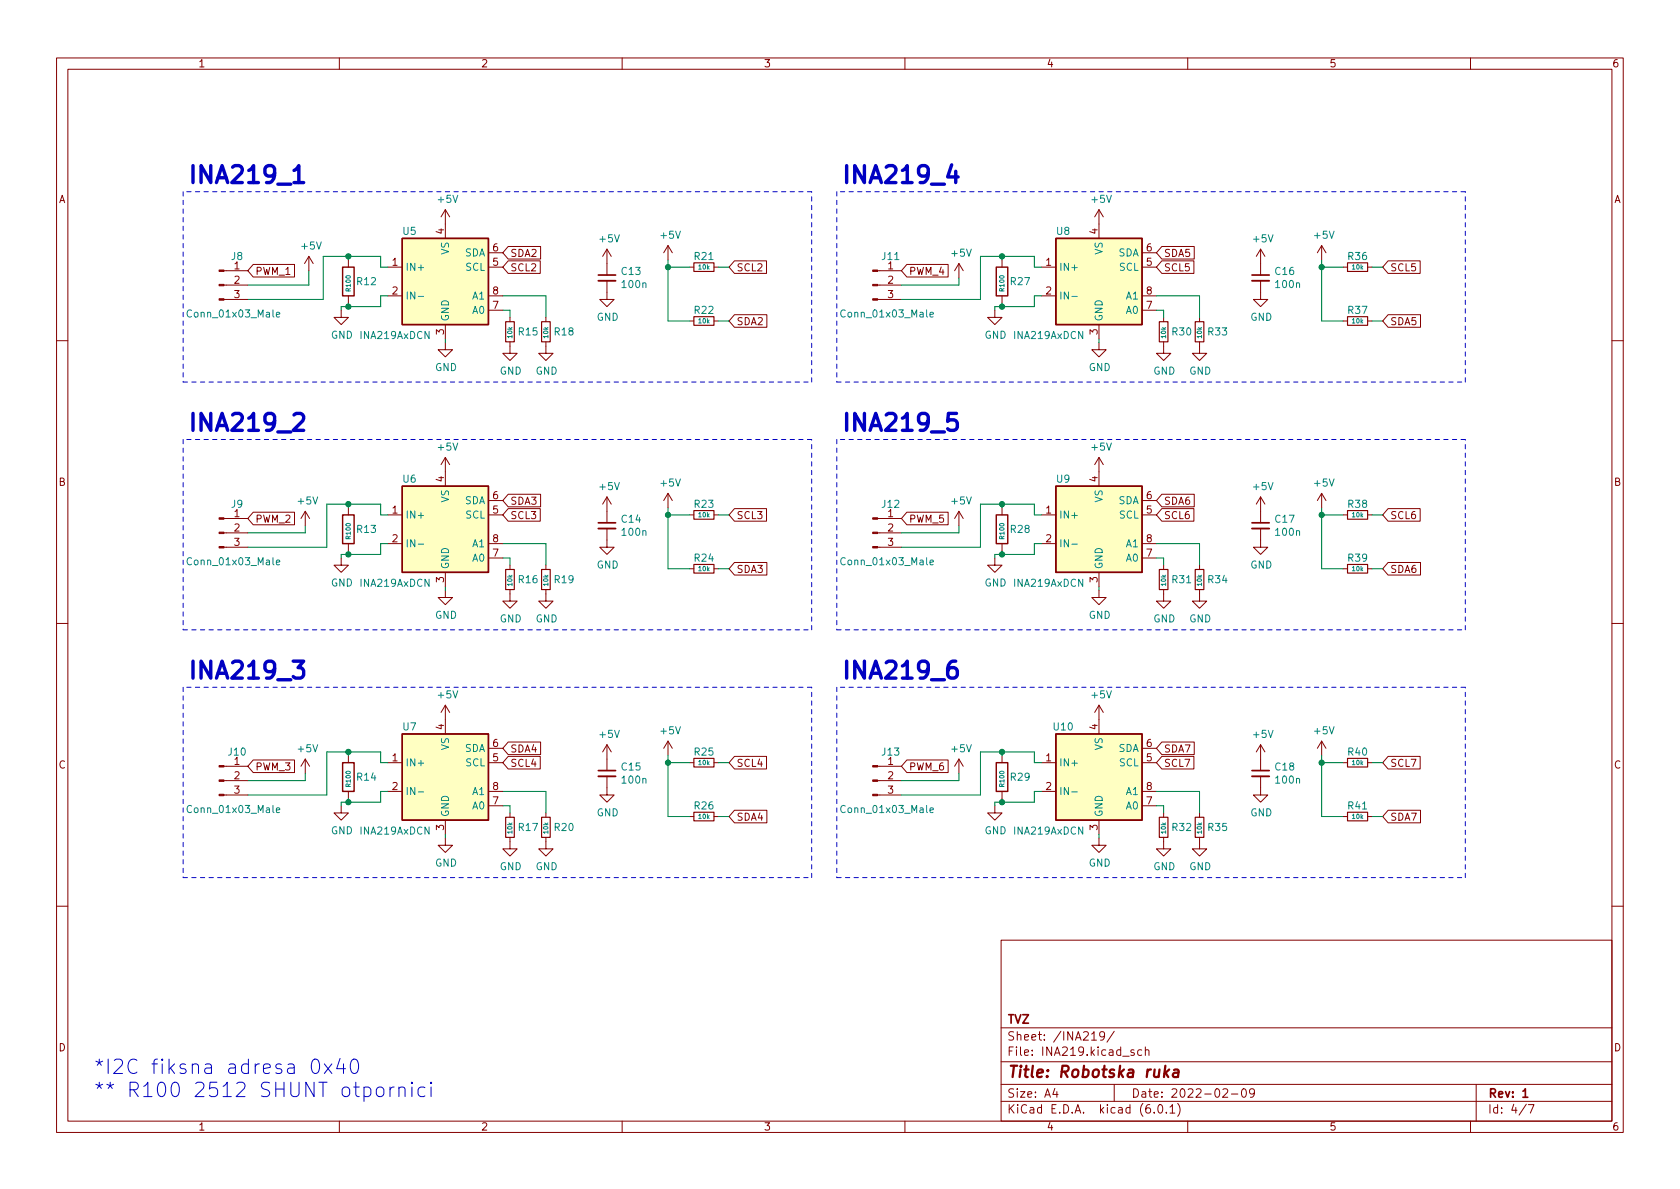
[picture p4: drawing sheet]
<svg xmlns="http://www.w3.org/2000/svg" width="297mm" height="210mm" viewBox="0 0 297 210" stroke-linecap="round" stroke-linejoin="round" font-family="sans-serif">
<g fill="none" stroke="#840000" stroke-width=".18">
<path d="M10 10.2h277v190.1h-277zM12 12.2h273v186.1h-273zM60 10.2v2M110 10.2v2M160 10.2v2M210 10.2v2M260 10.2v2M78.7 37.1v5.1M78.7 37.1l-.7 1.2M78.7 37.1l.8 1.2M194.3 37.1v5.1M194.3 37.1l-.8 1.2"/>
<path d="M194.3 37.1l.8 1.2M39.6 53h4.2M39.6 50.4h4.2M39.6 47.9h4.2M44.8 46.8h7.3v2.2h-7.3l-1-1.1zM54.6 45.3l-.8 1.3M54.6 45.3v2.6M54.6 45.3l.8 1.3M60.3 54.9v1.2h1.3l-1.3 1.3-1.2-1.3h1.2M61.6 46v1.2M61.6 52.3v1.3M68.6 47.2h2.5"/>
<path d="M68.6 52.3h2.5M78.7 57.4v2.5M86.4 47.2h2.5M86.4 52.3h2.5M86.4 44.7h2.5M86.4 54.9h2.5M89.9 43.6h5.7v2.2h-5.7l-1-1.1zM89.9 46.1h5.6v2.2h-5.6l-1-1.1zM90.2 56.1v.8M96.5 56.1v.8M107.3 49.7v3.3h1.3l-1.3 1.2-1.3-1.2h1.3M107.3 44.1v4.5"/>
<path d="M107.3 44.1l-.7 1.2M107.3 44.1l.8 1.2M118.1 43.4v2.6M118.1 43.4l-.8 1.3M118.1 43.4l.8 1.3M121.9 56.8h.8M121.9 47.2h.8M126.2 56.8h.8M126.2 47.2h.8M129.9 46.1h5.6v2.2h-5.6l-1-1.1zM129.9 55.7h5.7v2.2h-5.7l-1-1.1zM155.2 53h4.2"/>
<path d="M155.2 50.4h4.2M155.2 47.9h4.2M160.3 46.8h7.3v2.2h-7.3l-.9-1.1zM169.5 46.6v2.5M169.5 46.6l-.7 1.3M169.5 46.6l.8 1.3M175.9 54.9v1.2h1.3l-1.3 1.3-1.3-1.3h1.3M177.2 46v1.2M177.2 52.3v1.3M184.1 47.2h2.6M184.1 52.3h2.6M194.3 57.4v2.5"/>
<path d="M201.9 47.2h2.6M201.9 52.3h2.6M201.9 44.7h2.6M201.9 54.9h2.6M205.4 46.1h5.7v2.2h-5.7l-.9-1.1zM205.4 43.6h5.8v2.2h-5.8l-.9-1.1zM205.7 56.1v.8M212.1 56.1v.8M222.9 49.7v3.3h1.3l-1.3 1.2-1.3-1.2h1.3M222.9 44.1v4.5M222.9 44.1l-.8 1.2M222.9 44.1l.7 1.2"/>
<path d="M233.7 43.4v2.6M233.7 43.4l-.8 1.3M233.7 43.4l.7 1.3M237.5 56.8h.8M237.5 47.2h.8M241.8 56.8h.8M241.8 47.2h.8M245.4 46.1h5.7v2.2h-5.7l-.9-1.1zM245.4 55.7h5.8v2.2h-5.8l-.9-1.1zM10 60.2h2M78.7 60.6v1.2h1.3l-1.3 1.3-1.2-1.3h1.2M90.2 60.4v2.1h1.2l-1.2 1.2-1.3-1.2h1.3"/>
<path d="M96.5 60.4v2.1h1.3l-1.3 1.2-1.3-1.2h1.3M194.3 60.6v1.2h1.3l-1.3 1.3-1.3-1.3h1.3M205.7 60.4v2.1h1.3l-1.3 1.2-1.2-1.2h1.2M212.1 60.4v2.1h1.3l-1.3 1.2-1.3-1.2h1.3M285 60.2h2M39.6 96.8h4.2M39.6 94.2h4.2M39.6 91.7h4.2M44.8 90.6h7.3v2.2h-7.3l-1-1.1zM54 90.4v2.6M54 90.4l-.8 1.3M54 90.4l.7 1.3"/>
<path d="M60.3 98.7v1.2h1.3l-1.3 1.3-1.2-1.3h1.2M61.6 89.8v1.3M61.6 96.1v1.3M68.6 91.1h2.5M68.6 96.1h2.5M78.7 80.9v5.1M78.7 80.9l-.7 1.3M78.7 80.9l.8 1.3M86.4 91.1h2.5M86.4 96.1h2.5M86.4 88.5h2.5M86.4 98.7h2.5"/>
<path d="M89.9 89.9h5.6v2.3h-5.6l-1-1.1zM89.9 87.4h5.7v2.2h-5.7l-1-1.1zM90.2 99.9v.8M96.5 99.9v.8M107.3 93.5v3.3h1.3l-1.3 1.2-1.3-1.2h1.3M107.3 87.9v4.6M107.3 87.9l-.7 1.2M107.3 87.9l.8 1.2M118.1 87.2l-.8 1.3M118.1 87.2v2.6M118.1 87.2l.8 1.3M121.9 91.1h.8"/>
<path d="M126.2 91.1h.8M129.9 89.9h5.6v2.3h-5.6l-1-1.1zM129.9 99.5h5.7v2.2h-5.7l-1-1.1zM155.2 96.8h4.2M155.2 94.2h4.2M155.2 91.7h4.2M160.3 90.6h7.3v2.2h-7.3l-.9-1.1zM169.5 90.4v2.6M169.5 90.4l-.7 1.3M169.5 90.4l.8 1.3M175.9 98.7v1.2h1.3l-1.3 1.3-1.3-1.3h1.3M177.2 89.8v1.3"/>
<path d="M177.2 96.1v1.3M184.1 91.1h2.6M184.1 96.1h2.6M194.3 80.9v5.1M194.3 80.9l-.8 1.3M194.3 80.9l.8 1.3M201.9 91.1h2.6M201.9 96.1h2.6M201.9 88.5h2.6M201.9 98.7h2.6M205.4 87.4h5.8v2.2h-5.8l-.9-1.1zM205.4 89.9h5.7v2.3h-5.7l-.9-1.1z"/>
<path d="M205.7 99.9v.8M212.1 99.9v.8M222.9 93.5v3.3h1.3l-1.3 1.2-1.3-1.2h1.3M222.9 87.9l-.8 1.2M222.9 87.9v4.6M222.9 87.9l.7 1.2M233.7 87.2l-.8 1.3M233.7 87.2v2.6M233.7 87.2l.7 1.3M237.5 91.1h.8M241.8 91.1h.8M245.4 89.9h5.7v2.3h-5.7l-.9-1.1z"/>
<path d="M245.4 99.5h5.8v2.2h-5.8l-.9-1.1zM10 110.2h2M78.7 104.4v1.3h1.3l-1.3 1.2-1.2-1.2h1.2M78.7 101.2v2.6M90.2 104.3v2h1.2l-1.2 1.3-1.3-1.3h1.3M96.5 104.3v2h1.3l-1.3 1.3-1.3-1.3h1.3M121.9 100.6h.8M126.2 100.6h.8M194.3 104.4v1.3h1.3l-1.3 1.2-1.3-1.2h1.3M194.3 101.2v2.6M205.7 104.3v2h1.3l-1.3 1.3-1.2-1.3h1.2M212.1 104.3v2h1.3l-1.3 1.3-1.3-1.3h1.3"/>
<path d="M237.5 100.6h.8M241.8 100.6h.8M285 110.2h2M39.6 138h4.2M39.6 135.5h4.2M44.8 134.4h7.3v2.2h-7.3l-1-1.1zM54 134.2l-.8 1.3M54 134.2v2.6M54 134.2l.7 1.3M61.6 133.6v1.3M61.6 139.9v1.3M68.6 134.9h2.5"/>
<path d="M68.6 139.9h2.5M78.7 124.7v5.1M78.7 124.7l-.7 1.3M78.7 124.7l.8 1.3M86.4 134.9h2.5M86.4 139.9h2.5M86.4 132.3h2.5M89.9 131.2h5.7v2.2h-5.7l-1-1.1zM89.9 133.8h5.6v2.2h-5.6l-1-1.1zM107.3 137.3v3.3h1.3l-1.3 1.3-1.3-1.3h1.3M107.3 131.7v4.6M107.3 131.7l-.7 1.3"/>
<path d="M107.3 131.7l.8 1.3M118.1 131.1v2.5M118.1 131.1l-.8 1.2M118.1 131.1l.8 1.2M121.9 134.9h.8M126.2 134.9h.8M129.9 133.8h5.6v2.2h-5.6l-1-1.1zM155.2 138h4.2M155.2 135.5h4.2M160.3 134.4h7.3v2.2h-7.3l-.9-1.1zM169.5 134.2l-.7 1.3M169.5 134.2v2.6"/>
<path d="M169.5 134.2l.8 1.3M177.2 133.6v1.3M177.2 139.9v1.3M184.1 134.9h2.6M184.1 139.9h2.6M194.3 124.7l-.8 1.3M194.3 124.7v5.1M194.3 124.7l.8 1.3M201.9 134.9h2.6M201.9 139.9h2.6M201.9 132.3h2.6M205.4 133.8h5.7v2.2h-5.7l-.9-1.1z"/>
<path d="M205.4 131.2h5.8v2.2h-5.8l-.9-1.1zM222.9 137.3v3.3h1.3l-1.3 1.3-1.3-1.3h1.3M222.9 131.7v4.6M222.9 131.7l-.8 1.3M222.9 131.7l.7 1.3M233.7 131.1v2.5M233.7 131.1l-.8 1.2M233.7 131.1l.7 1.2M237.5 134.9h.8M241.8 134.9h.8M245.4 133.8h5.7v2.2h-5.7l-.9-1.1zM39.6 140.6h4.2"/>
<path d="M60.3 142.5v1.3h1.3l-1.3 1.2-1.2-1.2h1.2M78.7 148.2v1.3h1.3l-1.3 1.2-1.2-1.2h1.2M78.7 145v2.6M86.4 142.5h2.5M90.2 148.1v2h1.2l-1.2 1.3-1.3-1.3h1.3M90.2 143.8v.7M96.5 148.1v2h1.3l-1.3 1.3-1.3-1.3h1.3M96.5 143.8v.7M121.9 144.4h.8M126.2 144.4h.8M129.9 143.3h5.7v2.2h-5.7l-1-1.1zM155.2 140.6h4.2"/>
<path d="M175.9 142.5v1.3h1.3l-1.3 1.2-1.3-1.2h1.3M194.3 148.2v1.3h1.3l-1.3 1.2-1.3-1.2h1.3M194.3 145v2.6M201.9 142.5h2.6M205.7 148.1v2h1.3l-1.3 1.3-1.2-1.3h1.2M205.7 143.8v.7M212.1 148.1v2h1.3l-1.3 1.3-1.3-1.3h1.3M212.1 143.8v.7M237.5 144.4h.8M241.8 144.4h.8M245.4 143.3h5.8v2.2h-5.8l-.9-1.1zM10 160.2h2"/>
<path d="M177 166.3h108v32h-108zM285 160.2h2M60 198.3v2M110 198.3v2M160 198.3v2M177 194.8h108M177 191.8h108M177 187.8h108M177 181.8h108M186.5 192.5l-.4 1h1M186.9 193v1M193 183.9h.9"/>
<path d="M195.3 183.1l-.3 .3h-.3l-.3-.3 .2-.6 .4-.1 .2 .2a.99 .99 0 0 1-.3 1.3h-.3M197 191.8v3M197 182.4l-1.3 1.9M200.5 185.7l-.4-.1-.2 .2 .1 .3 .5 .1v.4h-.6M201.9 185.7l-.5-.1-.3 .3v.4l.2 .3h.6M202.5 185.8l.2-.2 .4 .1v.9M202.5 185.1v1.5M204.1 196.7v.1M204.9 195.4l.2-.1a.81 .81 0 0 1 .6 .7 .81 .81 0 0 1-.3 .8h-.2a.81 .81 0 0 1-.6-.6 .81 .81 0 0 1 .3-.8zM206.2 196.7v.1M206.9 195.8l.4-.5v1.5M206.9 196.8h.8"/>
<path d="M208.2 195.1a1.72 1.72 0 0 1 0 2.3M210 198.3v2M216.2 192.7l.6-.2 .2 .2 .1 .3-1 1h1M217.7 193.5h1.2M219.7 192.6l.2-.1a.81 .81 0 0 1 .5 .7 .81 .81 0 0 1-.3 .8h-.1a.81 .81 0 0 1-.6-.6 .81 .81 0 0 1 .3-.8zM221.8 193.2l-.3 .3-.4-.1-.2-.2 .2-.6 .4-.1 .2 .2a.99 .99 0 0 1-.3 1.3h-.3M260 198.3v2M261 191.8v6.5M269.9 195.3l-1.3 1.9M270.2 195.3h1l-.6 1.5"/>
</g>
<path d="M105.8 48.6h3M221.4 48.6h3M105.8 92.5h3M221.4 92.5h3M105.8 136.3h3M221.4 136.3h3M269.3 193l.4-.5v1.5M269.3 194h.8" fill="none" stroke="#840000" stroke-width=".3"/>
<path d="M206 188.5l-.2 2M206.1 189.7l.5 .8M206.7 189.1l-.8 .8M207.6 189.2l.2-.1 .5 .1v1.3M208.4 189.6l-.7 .1a.4 .4 0 0 0-.3 .3 .4 .4 0 0 0 .2 .5l.7-.1" fill="none" stroke="#840000" stroke-width=".4"/>
<path d="M60.6 47.2h2v5.1h-2zM71.1 42.2h15.3v15.2h-15.3zM176.1 47.2h2.1v5.1h-2.1zM186.7 42.2h15.2v15.2h-15.2zM60.6 91.1h2v5h-2zM71.1 86h15.3v15.2h-15.3zM176.1 91.1h2.1v5h-2.1zM186.7 86h15.2v15.2h-15.2zM60.6 134.9h2v5h-2zM71.1 129.8h15.3v15.2h-15.3zM176.1 134.9h2.1v5h-2.1zM186.7 129.8h15.2v15.2h-15.2z" fill="none" stroke="#840000" stroke-width=".25"/>
<g fill="#ffffc2" stroke="#ffffc2" stroke-width=".18">
<path d="M71.1 129.8h15.3v15.2h-15.3z"/>
<path d="M71.1 42.2h15.3v15.2h-15.3z"/>
<path d="M186.7 129.8h15.2v15.2h-15.2z"/>
<path d="M186.7 86h15.2v15.2h-15.2z"/>
<path d="M186.7 42.2h15.2v15.2h-15.2z"/>
<path d="M71.1 86h15.3v15.2h-15.3z"/>
</g>
<path d="M48.9 55.6l.6-.1-.1-.2-.4-.1-.1 .2v.6h.5M73.9 52.4h1M164.4 55.6l.6-.1v-.2l-.4-.1-.2 .2 .1 .6h.5M189.5 52.4h1M48.9 99.5l.6-.2-.1-.2-.4-.1-.1 .2v.6h.5M73.9 96.2h1M164.4 99.5l.6-.2v-.2l-.4-.1-.2 .2 .1 .6h.5M189.5 96.2h1M48.9 143.3l.6-.1-.1-.3h-.4l-.1 .1v.6h.5M73.9 140h1M164.4 143.3l.6-.1v-.3h-.4l-.2 .1 .1 .6h.5M189.5 140h1" fill="none" stroke="#008484" stroke-width=".18"/>
<g fill="none" stroke="#840000" stroke-width=".2">
<path d="M89.4 56.9h1.5v3.5h-1.5zM95.8 56.9h1.5v3.5h-1.5zM122.7 56h3.5v1.5h-3.5zM122.7 46.5h3.5v1.5h-3.5zM205 56.9h1.5v3.5h-1.5zM211.3 56.9h1.6v3.5h-1.6zM238.3 56h3.5v1.5h-3.5zM238.3 46.5h3.5v1.5h-3.5zM122.7 90.3h3.5v1.5h-3.5zM122.7 99.8h3.5v1.5h-3.5zM238.3 90.3h3.5v1.5h-3.5zM238.3 99.8h3.5v1.5h-3.5z"/>
<path d="M89.4 100.7h1.5v3.6h-1.5zM95.8 100.7h1.5v3.6h-1.5zM205 100.7h1.5v3.6h-1.5zM211.3 100.7h1.6v3.6h-1.6zM122.7 134.1h3.5v1.5h-3.5zM238.3 134.1h3.5v1.5h-3.5zM89.4 144.5h1.5v3.6h-1.5zM95.8 144.5h1.5v3.6h-1.5zM122.7 143.6h3.5v1.6h-3.5zM205 144.5h1.5v3.6h-1.5zM211.3 144.5h1.6v3.6h-1.6zM238.3 143.6h3.5v1.6h-3.5z"/>
</g>
<path d="M105.8 49.7h3M221.4 49.7h3M105.8 93.5h3M221.4 93.5h3M105.8 137.3h3M221.4 137.3h3" fill="none" stroke="#840000" stroke-width=".33"/>
<g fill="#840000" stroke="#840000" stroke-width=".18">
<path d="M154.3 140.5h.9v.2h-.9z"/>
<path d="M154.3 137.9h.9v.3h-.9z"/>
<path d="M154.3 135.4h.9v.2h-.9z"/>
<path d="M38.7 52.8h.9v.3h-.9z"/>
<path d="M38.7 50.3h.9v.2h-.9z"/>
<path d="M38.7 47.7h.9v.3h-.9z"/>
<path d="M38.7 140.5h.9v.2h-.9z"/>
<path d="M38.7 137.9h.9v.3h-.9z"/>
<path d="M38.7 135.4h.9v.2h-.9z"/>
<path d="M154.3 52.8h.9v.3h-.9z"/>
<path d="M154.3 50.3h.9v.2h-.9z"/>
<path d="M154.3 47.7h.9v.3h-.9z"/>
<path d="M154.3 96.6h.9v.3h-.9z"/>
<path d="M154.3 94.1h.9v.3h-.9z"/>
<path d="M154.3 91.6h.9v.2h-.9z"/>
<path d="M38.7 96.6h.9v.3h-.9z"/>
<path d="M38.7 94.1h.9v.3h-.9z"/>
<path d="M38.7 91.6h.9v.2h-.9z"/>
</g>
<path d="M52 30.1l.6-.4 .2-.4v3M52 32.3h1.7M168.3 29.1l-.7 2.2h1.8M169 30.3v2M52 73.4l.4-.3h.7a.81 .81 0 0 1 .5 1.3l-1.8 1.7h1.9M169.1 73.1h-1.4l-.1 1.4 .4-.3h.7l.3 .2 .3 .4v.7l-.2 .3-.4 .3h-.7l-.4-.3M51.8 116.9h1.9l-1 1.2a.81 .81 0 0 1 1 .5v.7l-.3 .5-.3 .1h-.8l-.5-.3M169 116.9a1.19 1.19 0 0 0-1.4 1.3v1.1l.2 .5 .3 .1h.6l.4-.3 .2-.3v-.7l-.3-.4-.3-.1h-.6l-.4 .2-.1 .3" fill="none" stroke="#0000c2" stroke-width=".6"/>
<g fill="none" stroke="#0000c2" stroke-width=".18">
<path d="M55.3 187.5a.61 .61 0 0 1 .6-.2 .61 .61 0 0 1 .5 .5 1.49 1.49 0 0 1-.5 2 .65 .65 0 0 1-.7-.5 2.17 2.17 0 0 1 .1-1.8zM57.3 188.1l1.4 1.7M58.7 188.1l-1.4 1.7M60.1 187.2l-.6 1.8h1.6M60.7 188.1v1.7M62.2 187.5a.61 .61 0 0 1 .6-.2 .61 .61 0 0 1 .5 .5 1.49 1.49 0 0 1-.5 2 .65 .65 0 0 1-.7-.5 2.17 2.17 0 0 1 .1-1.8zM66.8 192.3a.69 .69 0 0 1 1.1 .4v.7a.69 .69 0 0 1-.7 .5 .69 .69 0 0 1-.7-.5v-.7zM69 192.2v1.7M69.7 192.2a.65 .65 0 0 0-.7 .5M70.5 192.5a.63 .63 0 0 1 1.1 .1v1.3M70.5 192.2v1.7M72.8 191.4l-.1 .1 .1 .1 .2-.1-.2-.1v.2"/>
<path d="M72.8 192.2v1.7M75.1 192.3l-.7-.1-.5 .5v.7l.3 .4 .2 .1 .7-.1M76.2 191.4l-.1 .1 .1 .1 .1-.1-.1-.1v.2M76.2 192.2v1.7"/>
</g>
<g fill="none" stroke="#0000c2" stroke-width=".18" stroke-dasharray=".8 .8">
<path d="M32.4 33.9v33.7M143.5 33.9h-111.1M148 33.9v33.7M259.1 33.9h-111.1M32.4 77.7v33.7M32.4 67.6h111.1M143.5 67.6v-33.7M143.5 77.7h-111.1M148 67.6h111.1M148 77.7v33.7M259.1 67.6v-33.7M259.1 77.7h-111.1"/>
<path d="M32.4 111.4h111.1M143.5 111.4v-33.7M148 111.4h111.1M259.1 111.4v-33.7M32.4 121.5v33.7M143.5 121.5h-111.1M148 121.5v33.7M259.1 121.5h-111.1M32.4 155.2h111.1M143.5 155.2v-33.7M148 155.2h111.1M259.1 155.2v-33.7"/>
</g>
<g fill="none" stroke="#008400" stroke-width=".18">
<path d="M54.6 47.9v2.5h-10.8M61.6 45.3v.7M61.6 53.6v.6M68.6 47.2h-1.3v-1.9h-10.2v7.7h-13.3M68.6 52.3h-1.3v1.9h-7v.7M78.7 59.9v.7M88.9 54.9h1.3v1.2M88.9 52.3h7.6v3.8M118.1 46v10.8h3.8M118.1 47.2h3.8M127 47.2h1.9M127 56.8h1.9"/>
<path d="M169.5 49.1v1.3h-10.1M177.2 45.3v.7M177.2 53.6v.6M184.1 47.2h-1.2v-1.9h-9.5v7.7h-14M184.1 52.3h-1.2v1.9h-7v.7M194.3 59.9v.7M204.5 54.9h1.2v1.2M204.5 52.3h7.6v3.8M233.7 47.2h3.8M233.7 46v10.8h3.8M242.6 47.2h1.9M242.6 56.8h1.9"/>
<path d="M54 93v1.2h-10.2M61.6 89.1v.7M61.6 97.4v.6M68.6 91.1h-1.3v-2h-9.5v7.7h-14M68.6 96.1h-1.3v1.9h-7v.7M88.9 98.7h1.3v1.2M88.9 96.1h7.6v3.8M118.1 89.8v10.8h3.8M118.1 91.1h3.8M127 91.1h1.9M169.5 93v1.2h-10.1M177.2 89.1v.7"/>
<path d="M177.2 97.4v.6M184.1 96.1h-1.2v1.9h-7v.7M184.1 91.1h-1.2v-2h-9.5v7.7h-14M204.5 96.1h7.6v3.8M204.5 98.7h1.2v1.2M233.7 91.1h3.8M233.7 89.8v10.8h3.8M242.6 91.1h1.9M78.7 103.8v.6M127 100.6h1.9M194.3 103.8v.6M242.6 100.6h1.9"/>
<path d="M54 136.8v1.2h-10.2M61.6 133v.6M68.6 139.9h-1.3v2h-7v.6M68.6 134.9h-1.3v-1.9h-9.5v7.6h-14M88.9 139.9h7.6v3.9M118.1 134.9h3.8M118.1 133.6v10.8h3.8M127 134.9h1.9M169.5 136.8v1.2h-10.1M177.2 133v.6M184.1 139.9h-1.2v2h-7v.6M184.1 134.9h-1.2v-1.9h-9.5v7.6h-14"/>
<path d="M204.5 139.9h7.6v3.9M233.7 134.9h3.8M233.7 133.6v10.8h3.8M242.6 134.9h1.9M61.6 141.2v.7M78.7 147.6v.6M88.9 142.5h1.3v1.3M127 144.4h1.9M177.2 141.2v.7M194.3 147.6v.6M204.5 142.5h1.2v1.3M242.6 144.4h1.9"/>
</g>
<g fill="#008400" stroke="#008400" stroke-width=".18">
<circle cx="61.6" cy="141.9" r=".46"/>
<circle cx="61.6" cy="45.3" r=".46"/>
<circle cx="118.1" cy="47.2" r=".46"/>
<circle cx="118.1" cy="91.1" r=".46"/>
<circle cx="61.6" cy="98" r=".46"/>
<circle cx="61.6" cy="133" r=".46"/>
<circle cx="61.6" cy="89.1" r=".46"/>
<circle cx="61.6" cy="54.2" r=".46"/>
<circle cx="118.1" cy="134.9" r=".46"/>
<circle cx="177.2" cy="98" r=".46"/>
<circle cx="177.2" cy="133" r=".46"/>
<circle cx="177.2" cy="141.9" r=".46"/>
<circle cx="177.2" cy="89.1" r=".46"/>
<circle cx="177.2" cy="45.3" r=".46"/>
<circle cx="177.2" cy="54.2" r=".46"/>
<circle cx="233.7" cy="134.9" r=".46"/>
<circle cx="233.7" cy="91.1" r=".46"/>
<circle cx="233.7" cy="47.2" r=".46"/>
</g>
<g font-size="4.2" fill="#0000c2">
<text x="33" y="32.4">INA219_1</text>
<text x="148.6" y="32.4">INA219_4</text>
<text x="33" y="76.2">INA219_2</text>
<text x="148.6" y="76.2">INA219_5</text>
<text x="33" y="120.1">INA219_3</text>
<text x="148.6" y="120.1">INA219_6</text>
</g>
<g font-size="3.5" fill="#0000c2">
<text x="16.5" y="189.9">*I2C fiksna adresa 0x40</text>
<text x="16.5" y="194">** R100 2512 SHUNT otpornici</text>
</g>
<text font-size="2.8" fill="#840000" x="178" y="190.6">Title: Robotska ruka</text>
<g font-size="2.1" fill="#840000">
<text x="178" y="184">Sheet: /INA219/</text>
<text x="178" y="181">TVZ</text>
<text x="178" y="186.7">File: INA219.kicad_sch</text>
<text x="178" y="196.9">KiCad E.D.A. kicad (6.0.1)</text>
<text x="178" y="194.1">Size: A4</text>
<text x="200" y="194.1">Date: 2022-02-09</text>
<text x="263" y="194.1">Rev: 1</text>
<text x="263" y="196.9">Id: 4/7</text>
</g>
<g font-size="1.8" fill="#840000">
<text x="35" y="11.9">1</text>
<text x="85" y="11.9">2</text>
<text x="135" y="11.9">3</text>
<text x="185" y="11.9">4</text>
<text x="235" y="11.9">5</text>
<text x="285" y="11.9">6</text>
<text x="10.3" y="35.9">A</text>
<text x="285.3" y="35.9">A</text>
<text x="78.5" y="41.4" transform="rotate(-90 78.5 41.4)">4</text>
<text x="194.1" y="41.4" transform="rotate(-90 194.1 41.4)">4</text>
<text x="41.4" y="47.6">1</text>
<text x="69.4" y="47">1</text>
<text x="87.1" y="47">5</text>
<text x="87.1" y="44.4">6</text>
<text x="90.2" y="45.4">SDA2</text>
<text x="90.2" y="48">SCL2</text>
<text x="130.2" y="48">SCL2</text>
<text x="184.9" y="47">1</text>
<text x="202.7" y="47">5</text>
<text x="202.7" y="44.4">6</text>
<text x="205.7" y="48">SCL5</text>
<text x="205.7" y="45.4">SDA5</text>
<text x="245.7" y="48">SCL5</text>
<text x="41.4" y="50.2">2</text>
<text x="41.4" y="52.7">3</text>
<text x="45.1" y="48.6">PWM_1</text>
<text x="69.4" y="52.1">2</text>
<text x="87.1" y="52.1">8</text>
<text x="157" y="50.2">2</text>
<text x="157" y="52.7">3</text>
<text x="160.7" y="48.6">PWM_4</text>
<text x="184.9" y="52.1">2</text>
<text x="202.7" y="52.1">8</text>
<text x="78.5" y="59.2" transform="rotate(-90 78.5 59.2)">3</text>
<text x="87.1" y="54.6">7</text>
<text x="130.2" y="57.5">SDA2</text>
<text x="194.1" y="59.2" transform="rotate(-90 194.1 59.2)">3</text>
<text x="202.7" y="54.6">7</text>
<text x="245.7" y="57.5">SDA5</text>
<text x="10.3" y="85.9">B</text>
<text x="78.5" y="85.2" transform="rotate(-90 78.5 85.2)">4</text>
<text x="87.1" y="88.3">6</text>
<text x="90.2" y="89.2">SDA3</text>
<text x="194.1" y="85.2" transform="rotate(-90 194.1 85.2)">4</text>
<text x="202.7" y="88.3">6</text>
<text x="205.7" y="89.2">SDA6</text>
<text x="285.3" y="85.9">B</text>
<text x="41.4" y="91.4">1</text>
<text x="41.4" y="94">2</text>
<text x="45.1" y="92.4">PWM_2</text>
<text x="69.4" y="90.8">1</text>
<text x="69.4" y="95.9">2</text>
<text x="87.1" y="90.8">5</text>
<text x="87.1" y="95.9">8</text>
<text x="90.2" y="91.8">SCL3</text>
<text x="130.2" y="91.8">SCL3</text>
<text x="157" y="94">2</text>
<text x="160.7" y="92.4">PWM_5</text>
<text x="184.9" y="90.8">1</text>
<text x="184.9" y="95.9">2</text>
<text x="202.7" y="90.8">5</text>
<text x="202.7" y="95.9">8</text>
<text x="205.7" y="91.8">SCL6</text>
<text x="245.7" y="91.8">SCL6</text>
<text x="41.4" y="96.5">3</text>
<text x="87.1" y="98.4">7</text>
<text x="130.2" y="101.3">SDA3</text>
<text x="157" y="96.5">3</text>
<text x="202.7" y="98.4">7</text>
<text x="245.7" y="101.3">SDA6</text>
<text x="78.5" y="103" transform="rotate(-90 78.5 103)">3</text>
<text x="194.1" y="103" transform="rotate(-90 194.1 103)">3</text>
<text x="78.5" y="129" transform="rotate(-90 78.5 129)">4</text>
<text x="194.1" y="129" transform="rotate(-90 194.1 129)">4</text>
<text x="10.3" y="135.9">C</text>
<text x="41.4" y="137.8">2</text>
<text x="45.1" y="136.2">PWM_3</text>
<text x="69.4" y="134.6">1</text>
<text x="87.1" y="134.6">5</text>
<text x="87.1" y="132.1">6</text>
<text x="90.2" y="133.1">SDA4</text>
<text x="90.2" y="135.6">SCL4</text>
<text x="130.2" y="135.6">SCL4</text>
<text x="157" y="137.8">2</text>
<text x="160.7" y="136.2">PWM_6</text>
<text x="184.9" y="134.6">1</text>
<text x="202.7" y="134.6">5</text>
<text x="202.7" y="132.1">6</text>
<text x="205.7" y="135.6">SCL7</text>
<text x="205.7" y="133.1">SDA7</text>
<text x="245.7" y="135.6">SCL7</text>
<text x="285.3" y="135.9">C</text>
<text x="41.4" y="140.3">3</text>
<text x="69.4" y="139.7">2</text>
<text x="87.1" y="142.2">7</text>
<text x="87.1" y="139.7">8</text>
<text x="157" y="140.3">3</text>
<text x="184.9" y="139.7">2</text>
<text x="202.7" y="142.2">7</text>
<text x="202.7" y="139.7">8</text>
<text x="78.5" y="146.8" transform="rotate(-90 78.5 146.8)">3</text>
<text x="130.2" y="145.1">SDA4</text>
<text x="194.1" y="146.8" transform="rotate(-90 194.1 146.8)">3</text>
<text x="245.7" y="145.1">SDA7</text>
<text x="10.3" y="185.9">D</text>
<text x="285.3" y="185.9">D</text>
<text x="35" y="199.9">1</text>
<text x="85" y="199.9">2</text>
<text x="135" y="199.9">3</text>
<text x="185" y="199.9">4</text>
<text x="235" y="199.9">5</text>
<text x="285" y="199.9">6</text>
</g>
<g font-size="1.8" fill="#008484">
<text x="77.5" y="35.9">+5V</text>
<text x="193.1" y="35.9">+5V</text>
<text x="71.3" y="41.5">U5</text>
<text x="186.8" y="41.5">U8</text>
<text x="40.9" y="46">J8</text>
<text x="53.4" y="44.1">+5V</text>
<text x="71.6" y="47.9">IN+</text>
<text x="79.4" y="45" transform="rotate(-90 79.4 45)">VS</text>
<text x="82.1" y="45.3">SDA</text>
<text x="82.3" y="47.9">SCL</text>
<text x="106.1" y="42.8">+5V</text>
<text x="116.9" y="42.2">+5V</text>
<text x="122.8" y="46">R21</text>
<text x="156" y="46">J11</text>
<text x="157" y="47.6">1</text>
<text x="168.3" y="45.4">+5V</text>
<text x="187.2" y="47.9">IN+</text>
<text x="194.9" y="45" transform="rotate(-90 194.9 45)">VS</text>
<text x="197.7" y="45.3">SDA</text>
<text x="197.9" y="47.9">SCL</text>
<text x="221.7" y="42.8">+5V</text>
<text x="232.5" y="42.2">+5V</text>
<text x="238.4" y="46">R36</text>
<text x="63.2" y="50.4">R12</text>
<text x="71.6" y="53">IN-</text>
<text x="83.6" y="53">A1</text>
<text x="110" y="48.6">C13</text>
<text x="110.1" y="50.9">100n</text>
<text x="178.7" y="50.4">R27</text>
<text x="187.2" y="53">IN-</text>
<text x="199.2" y="53">A1</text>
<text x="225.5" y="48.6">C16</text>
<text x="225.7" y="50.9">100n</text>
<text x="33.6" y="56.1">Conn_01x03_Male</text>
<text x="58.5" y="59.9">GND</text>
<text x="63.8" y="59.9">INA219AxDCN</text>
<text x="79.4" y="56.9" transform="rotate(-90 79.4 56.9)">GND</text>
<text x="83.6" y="55.5">A0</text>
<text x="91.7" y="59.3">R15</text>
<text x="98.1" y="59.3">R18</text>
<text x="105.5" y="56.7">GND</text>
<text x="122.8" y="55.5">R22</text>
<text x="149.2" y="56.1">Conn_01x03_Male</text>
<text x="174.1" y="59.9">GND</text>
<text x="179.4" y="59.9">INA219AxDCN</text>
<text x="194.9" y="56.9" transform="rotate(-90 194.9 56.9)">GND</text>
<text x="199.2" y="55.5">A0</text>
<text x="207.3" y="59.3">R30</text>
<text x="213.7" y="59.3">R33</text>
<text x="221" y="56.7">GND</text>
<text x="238.4" y="55.5">R37</text>
<text x="76.9" y="65.6">GND</text>
<text x="192.5" y="65.6">GND</text>
<text x="88.3" y="66.2">GND</text>
<text x="94.7" y="66.2">GND</text>
<text x="203.9" y="66.2">GND</text>
<text x="210.3" y="66.2">GND</text>
<text x="77.5" y="79.7">+5V</text>
<text x="193.1" y="79.7">+5V</text>
<text x="40.9" y="89.8">J9</text>
<text x="52.8" y="89.2">+5V</text>
<text x="71.3" y="85.3">U6</text>
<text x="79.4" y="88.8" transform="rotate(-90 79.4 88.8)">VS</text>
<text x="82.1" y="89.1">SDA</text>
<text x="106.1" y="86.7">+5V</text>
<text x="116.9" y="86">+5V</text>
<text x="122.8" y="89.8">R23</text>
<text x="156" y="89.8">J12</text>
<text x="168.3" y="89.2">+5V</text>
<text x="186.8" y="85.3">U9</text>
<text x="194.9" y="88.8" transform="rotate(-90 194.9 88.8)">VS</text>
<text x="197.7" y="89.1">SDA</text>
<text x="221.7" y="86.7">+5V</text>
<text x="232.5" y="86">+5V</text>
<text x="238.4" y="89.8">R38</text>
<text x="63.2" y="94.2">R13</text>
<text x="71.6" y="91.7">IN+</text>
<text x="82.3" y="91.7">SCL</text>
<text x="110" y="92.4">C14</text>
<text x="110.1" y="94.7">100n</text>
<text x="157" y="91.4">1</text>
<text x="178.7" y="94.2">R28</text>
<text x="187.2" y="91.7">IN+</text>
<text x="197.9" y="91.7">SCL</text>
<text x="225.5" y="92.4">C17</text>
<text x="225.7" y="94.7">100n</text>
<text x="33.6" y="99.9">Conn_01x03_Male</text>
<text x="71.6" y="96.8">IN-</text>
<text x="79.4" y="100.7" transform="rotate(-90 79.4 100.7)">GND</text>
<text x="83.6" y="99.3">A0</text>
<text x="83.6" y="96.8">A1</text>
<text x="105.5" y="100.5">GND</text>
<text x="122.8" y="99.3">R24</text>
<text x="149.2" y="99.9">Conn_01x03_Male</text>
<text x="187.2" y="96.8">IN-</text>
<text x="194.9" y="100.7" transform="rotate(-90 194.9 100.7)">GND</text>
<text x="199.2" y="99.3">A0</text>
<text x="199.2" y="96.8">A1</text>
<text x="221" y="100.5">GND</text>
<text x="238.4" y="99.3">R39</text>
<text x="58.5" y="103.7">GND</text>
<text x="63.8" y="103.8">INA219AxDCN</text>
<text x="91.7" y="103.1">R16</text>
<text x="98.1" y="103.1">R19</text>
<text x="174.1" y="103.7">GND</text>
<text x="179.4" y="103.8">INA219AxDCN</text>
<text x="207.3" y="103.1">R31</text>
<text x="213.7" y="103.1">R34</text>
<text x="76.9" y="109.4">GND</text>
<text x="88.3" y="110.1">GND</text>
<text x="94.7" y="110.1">GND</text>
<text x="192.5" y="109.4">GND</text>
<text x="203.9" y="110.1">GND</text>
<text x="210.3" y="110.1">GND</text>
<text x="77.5" y="123.5">+5V</text>
<text x="193.1" y="123.5">+5V</text>
<text x="71.3" y="129.2">U7</text>
<text x="106.1" y="130.5">+5V</text>
<text x="116.9" y="129.8">+5V</text>
<text x="186.3" y="129.2">U10</text>
<text x="221.7" y="130.5">+5V</text>
<text x="232.5" y="129.8">+5V</text>
<text x="40.4" y="133.6">J10</text>
<text x="41.4" y="135.2">1</text>
<text x="52.8" y="133">+5V</text>
<text x="71.6" y="135.5">IN+</text>
<text x="79.4" y="132.7" transform="rotate(-90 79.4 132.7)">VS</text>
<text x="82.1" y="133">SDA</text>
<text x="82.3" y="135.5">SCL</text>
<text x="110" y="136.2">C15</text>
<text x="122.8" y="133.6">R25</text>
<text x="156" y="133.6">J13</text>
<text x="157" y="135.2">1</text>
<text x="168.3" y="133">+5V</text>
<text x="187.2" y="135.5">IN+</text>
<text x="194.9" y="132.7" transform="rotate(-90 194.9 132.7)">VS</text>
<text x="197.7" y="133">SDA</text>
<text x="197.9" y="135.5">SCL</text>
<text x="225.5" y="136.2">C18</text>
<text x="238.4" y="133.6">R40</text>
<text x="33.6" y="143.8">Conn_01x03_Male</text>
<text x="63.2" y="138">R14</text>
<text x="71.6" y="140.6">IN-</text>
<text x="83.6" y="143.1">A0</text>
<text x="83.6" y="140.6">A1</text>
<text x="110.1" y="138.6">100n</text>
<text x="122.8" y="143.1">R26</text>
<text x="149.2" y="143.8">Conn_01x03_Male</text>
<text x="178.7" y="138">R29</text>
<text x="187.2" y="140.6">IN-</text>
<text x="199.2" y="143.1">A0</text>
<text x="199.2" y="140.6">A1</text>
<text x="225.7" y="138.6">100n</text>
<text x="238.4" y="143.1">R41</text>
<text x="58.5" y="147.5">GND</text>
<text x="63.8" y="147.6">INA219AxDCN</text>
<text x="79.4" y="144.5" transform="rotate(-90 79.4 144.5)">GND</text>
<text x="91.7" y="146.9">R17</text>
<text x="98.1" y="146.9">R20</text>
<text x="105.5" y="144.3">GND</text>
<text x="174.1" y="147.5">GND</text>
<text x="179.4" y="147.6">INA219AxDCN</text>
<text x="194.9" y="144.5" transform="rotate(-90 194.9 144.5)">GND</text>
<text x="207.3" y="146.9">R32</text>
<text x="213.7" y="146.9">R35</text>
<text x="221" y="144.3">GND</text>
<text x="76.9" y="153.2">GND</text>
<text x="88.3" y="153.9">GND</text>
<text x="94.7" y="153.9">GND</text>
<text x="192.5" y="153.2">GND</text>
<text x="203.9" y="153.9">GND</text>
<text x="210.3" y="153.9">GND</text>
</g>
<g font-size="1.1" fill="#008484">
<text x="123.5" y="47.6">10k</text>
<text x="239.1" y="47.6">10k</text>
<text x="62" y="51.4" transform="rotate(-90 62 51.4)">R100</text>
<text x="177.6" y="51.4" transform="rotate(-90 177.6 51.4)">R100</text>
<text x="90.6" y="59.7" transform="rotate(-90 90.6 59.7)">10k</text>
<text x="96.9" y="59.7" transform="rotate(-90 96.9 59.7)">10k</text>
<text x="123.5" y="57.2">10k</text>
<text x="206.1" y="59.7" transform="rotate(-90 206.1 59.7)">10k</text>
<text x="212.5" y="59.7" transform="rotate(-90 212.5 59.7)">10k</text>
<text x="239.1" y="57.2">10k</text>
<text x="62" y="95.2" transform="rotate(-90 62 95.2)">R100</text>
<text x="123.5" y="91.4">10k</text>
<text x="177.6" y="95.2" transform="rotate(-90 177.6 95.2)">R100</text>
<text x="239.1" y="91.4">10k</text>
<text x="123.5" y="101">10k</text>
<text x="239.1" y="101">10k</text>
<text x="90.6" y="103.6" transform="rotate(-90 90.6 103.6)">10k</text>
<text x="96.9" y="103.6" transform="rotate(-90 96.9 103.6)">10k</text>
<text x="206.1" y="103.6" transform="rotate(-90 206.1 103.6)">10k</text>
<text x="212.5" y="103.6" transform="rotate(-90 212.5 103.6)">10k</text>
<text x="123.5" y="135.3">10k</text>
<text x="239.1" y="135.3">10k</text>
<text x="62" y="139.1" transform="rotate(-90 62 139.1)">R100</text>
<text x="177.6" y="139.1" transform="rotate(-90 177.6 139.1)">R100</text>
<text x="90.6" y="147.4" transform="rotate(-90 90.6 147.4)">10k</text>
<text x="96.9" y="147.4" transform="rotate(-90 96.9 147.4)">10k</text>
<text x="123.5" y="144.8">10k</text>
<text x="206.1" y="147.4" transform="rotate(-90 206.1 147.4)">10k</text>
<text x="212.5" y="147.4" transform="rotate(-90 212.5 147.4)">10k</text>
<text x="239.1" y="144.8">10k</text>
</g>
</svg>
